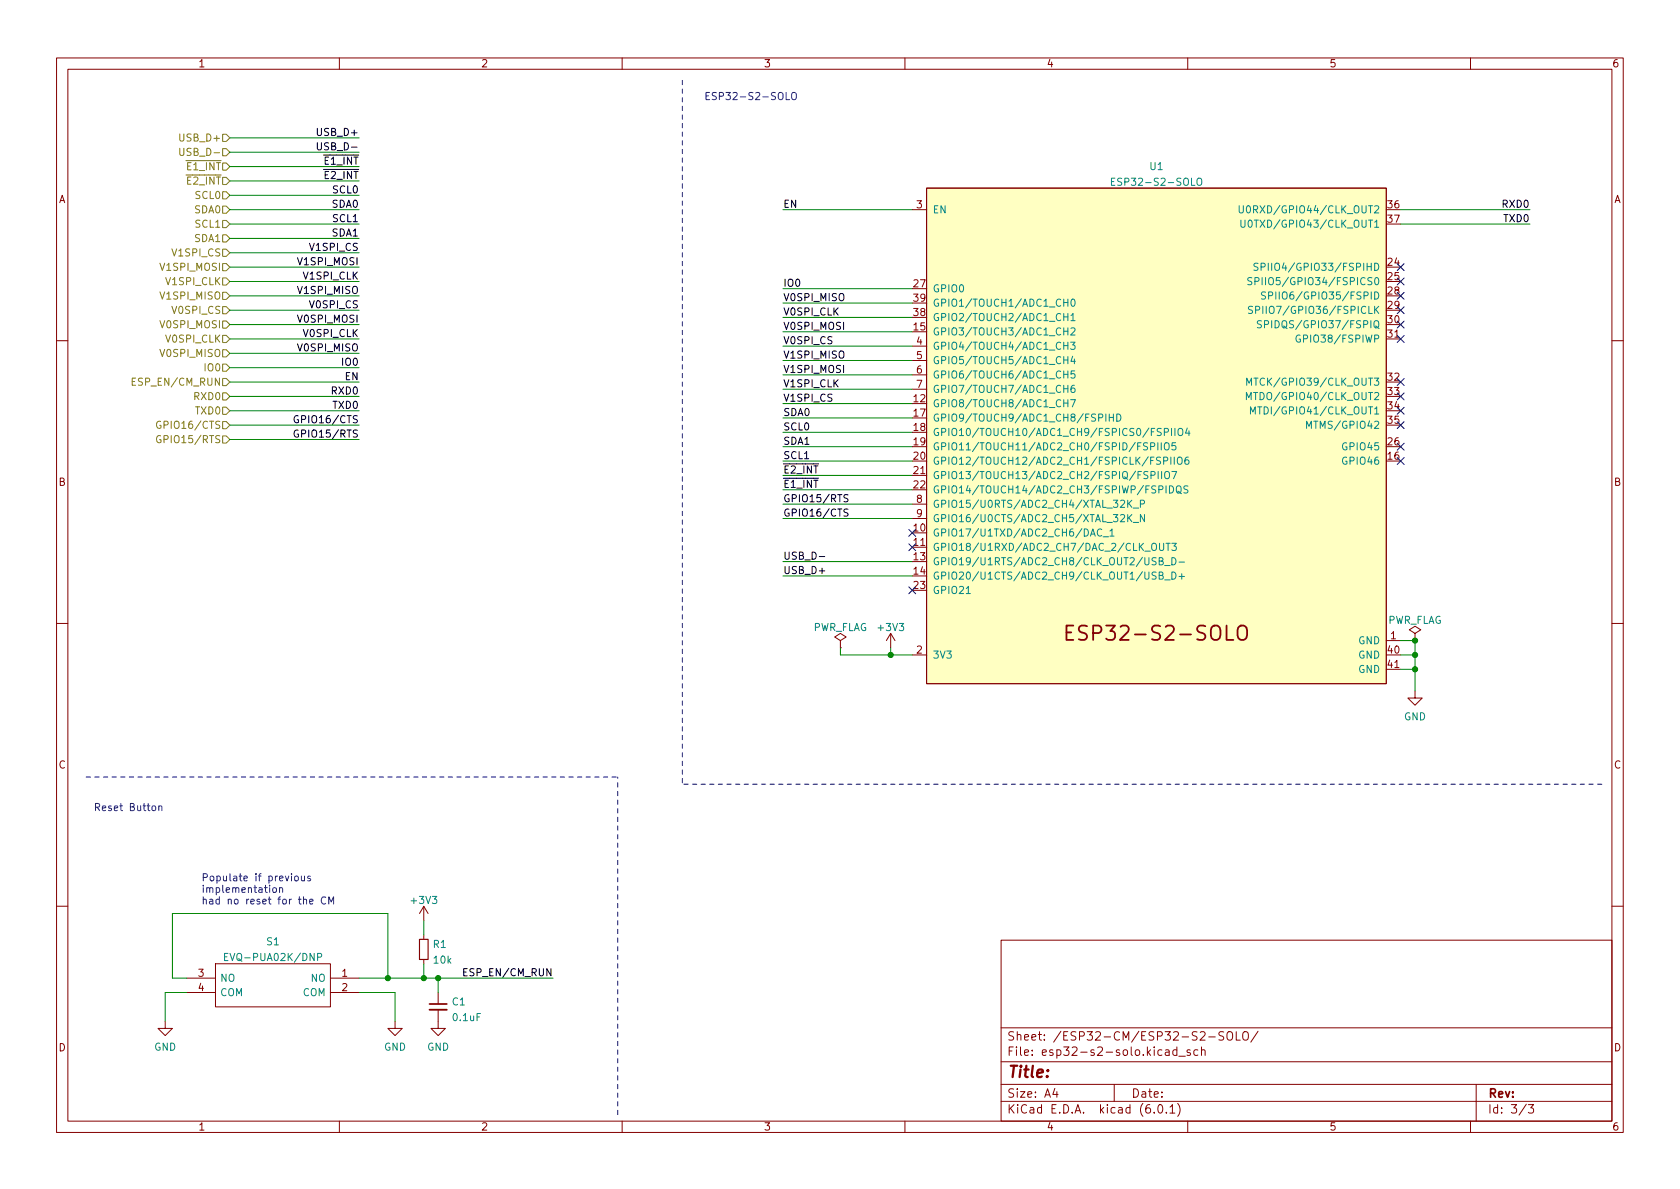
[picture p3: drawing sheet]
<svg xmlns="http://www.w3.org/2000/svg" width="297mm" height="210mm" viewBox="0 0 297 210" stroke-linecap="round" stroke-linejoin="round" font-family="sans-serif">
<g fill="none" stroke="#840000" stroke-width=".18">
<path d="M10 10.2h277v190.1h-277zM12 12.2h273v186.1h-273zM60 10.2v2M110 10.2v2M160 10.2v2M210 10.2v2M260 10.2v2M161.3 37.1h2.5M163.8 33.3h81.3v87.6h-81.3zM245.1 59.9h2.5M10 60.2h2M161.3 61.2h2.5"/>
<path d="M161.3 63.7h2.5M161.3 66.3h2.5M161.3 68.8h2.5M285 60.2h2M161.3 96.8h2.5M161.3 84.1h2.5M161.3 89.1h2.5M161.3 91.7h2.5M10 110.2h2M148.6 113.3l1-.7-1-.6-1 .6 1 .7v1.2M148.6 114.5h.1M157.5 112l-.8 1.3"/>
<path d="M157.5 112v2.5M157.5 112l.7 1.3M161.3 115.8h2.5M245.1 113.3h2.5M245.1 118.4h2.5M250.2 112l1-.6-1-.7-1 .7 1 .6v1.3M250.2 113.3h.1M285 110.2h2M250.2 122.2v1.2h1.3l-1.3 1.3-1.3-1.3h1.3M10 160.2h2M33 173h5.1M33 175.5h5.1"/>
<path d="M38.1 170.4h20.3v7.6h-20.3zM58.4 173h5.1M58.4 175.5h5.1M74.9 160.3l-.7 1.2M74.9 160.3v2.5M74.9 165.3v.8M74.9 169.7v.7M74.9 160.3l.8 1.2M77.5 178.6v3.3h1.2l-1.2 1.2-1.3-1.2h1.3M77.5 175.5v2M177 166.3h108v32h-108zM285 160.2h2"/>
<path d="M29.2 180.6v1.3h1.3l-1.3 1.2-1.3-1.2h1.3M60 198.3v2M69.8 180.6v1.3h1.3l-1.3 1.2-1.2-1.2h1.2M110 198.3v2M160 198.3v2M177 194.8h108M177 191.8h108M177 187.8h108M177 181.8h108M186.5 192.5l-.4 1h1M186.9 193v1M197 191.8v3"/>
<path d="M204.1 196.7v.1M204.9 195.4l.2-.1a.81 .81 0 0 1 .6 .7 .81 .81 0 0 1-.3 .8h-.2a.81 .81 0 0 1-.6-.6 .81 .81 0 0 1 .3-.8zM206.1 185.7h.5l.1 .9M206.2 196.7v.1M206.7 186l-.5 .1a.29 .29 0 0 0-.2 .2 .29 .29 0 0 0 .2 .3h.5M206.9 195.8l.4-.5v1.5M206.9 196.8h.8M208.1 185.7l-.5-.1-.2 .3v.4l.1 .3h.6M208.1 185.1v1.5M208.2 195.1a1.72 1.72 0 0 1 0 2.3M208.4 186.8h1.2M210 198.3v2"/>
<path d="M210.4 185.7l-.3-.1-.2 .2v.3l.5 .1v.4h-.5M211.8 185.7l-.4-.1-.3 .3v.4l.1 .3h.6M212.4 185.8l.2-.2 .4 .1 .1 .9M212.4 185.1v1.5M213.7 183.4h1.2M216.4 182.5l-.6-.1-.3 .3 .1 .4 .7 .3v.4l-.2 .1h-.6M217 182.6a.5 .5 0 0 1 .6-.2 .5 .5 0 0 1 .3 .5v.5a.5 .5 0 0 1-.5 .6 .5 .5 0 0 1-.5-.6zM218.6 182.4v1.5h.7M219.8 182.6a.5 .5 0 0 1 .6-.2 .5 .5 0 0 1 .3 .5v.5a.5 .5 0 0 1-.5 .6 .5 .5 0 0 1-.5-.6zM222.4 182.4l-1.3 1.9M260 198.3v2M261 191.8v6.5"/>
<path d="M269.9 195.3l-1.3 1.9M270.2 195.3h1l-.6 .6 .5 .1v.7l-.2 .1h-.5l-.2-.1"/>
</g>
<path d="M75.9 178.6h3.1" fill="none" stroke="#840000" stroke-width=".33"/>
<path d="M75.9 177.5h3.1" fill="none" stroke="#840000" stroke-width=".3"/>
<path d="M163.8 33.3h81.3v87.6h-81.3z" fill="#ffffc2" stroke="#ffffc2" stroke-width=".18"/>
<path d="M188.6 111.8h.8M189.8 110.6h-1.2v2.6h1.2M218.9 111a.85 .85 0 0 1 1-.4 .85 .85 0 0 1 .6 .9v.8a.85 .85 0 0 1-.9 .9 .85 .85 0 0 1-.8-.9z" fill="none" stroke="#840000" stroke-width=".32"/>
<g fill="none" stroke="#008484" stroke-width=".18">
<path d="M196.5 32.1h.4M197.1 31.5h-.6v1.3h.6M211.8 31.6l.1-.1a.43 .43 0 0 1 .6 .4v.5a.42 .42 0 0 1-.4 .4 .42 .42 0 0 1-.5-.4v-.5zM219.1 36.4v1l.2 .3 .4-.1 .1-.2v-1M219.4 38.9v1.1l.2 .2 .4-.1 .1-.1v-1.1M220.5 36.5l.2-.1a.68 .68 0 0 1 .4 .6 .68 .68 0 0 1-.4 .7l-.2-.2-.1-.3zM220.8 39l.2-.1a.68 .68 0 0 1 .4 .7 .68 .68 0 0 1-.4 .6l-.2-.1-.1-.4zM188.1 58.6h.7M188.1 55.4v1.3M188.1 56h.7M188.1 53.5h.7M188.8 52.9v1.3"/>
<path d="M188.8 55.4v1.3M188.8 58v1.2M189.4 58.1l.4-.1 .3 .3-.8 .9h.8M189.4 55.8l.3-.4v1.3M189.4 56.7h.7M189.5 53l.2-.1a.68 .68 0 0 1 .4 .6 .68 .68 0 0 1-.4 .7 .84 .84 0 0 1-.2-1.2zM221.3 49.1h-.4l-.2 .1v.4l.5 .2 .1 .3-.2 .3-.5-.1M221.5 54.2h-.5l-.2 .1v.3l.5 .3 .2 .3-.3 .2h-.5M221.9 49.7h.6l.1-.2-.1-.3-.6-.1v1.3M222 54.8h.6l.1-.2v-.3l-.7-.1v1.2M222.4 46.6l-.5-.1-.1 .2v.3l.5 .3 .1 .3-.2 .2h-.5M223 47.2l.6-.1 .1-.1-.1-.3-.6-.2v1.3"/>
<path d="M223 56.8l-.5-.1-.1 .1v.4l.5 .2 .1 .3-.2 .3-.5-.1M223.6 57.4l.6-.1 .1-.2-.1-.3-.6-.1v1.3M223.8 51.7l-.5-.1-.2 .1v.4l.5 .2 .2 .4-.3 .2-.5-.1M224.3 52.3l.6-.1 .1-.2v-.3l-.7-.1v1.3M229.9 59.3a.59 .59 0 0 0-.8 .6 .59 .59 0 0 0 .8 .6v-.5h-.2M188.1 71.3h.7M188.1 61.1h.7M188.1 63.7h.7M188.1 66.2h.7M188.1 68.7h.7M188.8 60.5v1.3M188.8 63.1v1.2"/>
<path d="M188.8 65.6v1.3M188.8 68.1v1.3M188.8 70.7v1.2M189.3 70.7h.8l-.5 1.2M189.3 60.5h.8l-.4 .5 .3 .1v.6l-.2 .1-.5-.1M189.7 63l-.3 .9h.7M190 68.1l-.4 .1a.85 .85 0 0 0 0 1.2l.4-.1 .1-.4-.3-.3h-.2l-.2 .3M190 63.5v.8M190 65.6h-.6v.6l.1-.1h.5l.1 .2-.1 .4-.2 .2-.4-.2M195.5 73.2v1.3M196.1 73.2v1.3M196.1 73.8h.8"/>
<path d="M196.9 73.2v1.3M197.5 73.2a.64 .64 0 0 1 .7 .6 .64 .64 0 0 1-.7 .7zM203.4 79l.7-.1 .1-.2-.1-.3-.7-.1v1.3M204.7 78.3v1.3M205.3 78.3v1.3M205.9 76.4h.6l.1-.2-.1-.3-.6-.1v1.2M205.9 78.5l.3-.2a.43 .43 0 0 1 .5 .4v.4a.42 .42 0 0 1-.4 .5 .42 .42 0 0 1-.4-.5zM207.1 75.8v1.2M207.7 75.8v1.2M207.9 78.3h-.6l-.1 .6 .2-.1h.4l.1 .2v.4l-.2 .2-.5-.2M208.5 75.8h.1a.43 .43 0 0 1 .5 .4v.4a.42 .42 0 0 1-.4 .4 .42 .42 0 0 1-.4-.4v-.4zM209.9 75.7l-.3 .9h.8"/>
<path d="M210.2 76.2v.8M220.4 70.7v-1.3l.4 .9 .4-.9v1.3M220.4 68.1v-1.2l.5 .9 .4-.9v1.2M221.1 73.2v-1.3l.4 .9 .4-.9v1.3M221.6 69.4h.8M221.7 66.9h.7M222.4 71.9h.7M231 75.8v-1.3l.4 .9 .5-.9v1.3M194.8 93.7a.6 .6 0 0 0-.8 .4 .6 .6 0 0 0 .6 .7l.2-.1M195 94.9h1M196.2 93.9l.4-.4v1.3M196.2 94.8h.8"/>
<path d="M199.4 88.5v1.2M199.4 91v1.3M199.6 89l.5 .7M199.6 91.5l.5 .8M200.1 88.5l-.7 .7M200.1 91l-.7 .7M200.4 89.8h.9M200.4 92.4h.9M201.6 89.1h.6l.2-.2-.1-.3-.7-.1v1.2M202.4 91v1.3l-.8-1.3v1.3M203.5 84h.6l.1-.2v-.3l-.7-.1v1.2M203.7 96.3l.2-.2a.43 .43 0 0 1 .6 .4v.4a.42 .42 0 0 1-.4 .5 .42 .42 0 0 1-.5-.5z"/>
<path d="M204.4 98.7l-.5-.1-.2 .1v.4l.6 .2 .1 .3-.2 .3-.5-.1M204.8 83.4v1.2M205 99.2h.5l.1-.2v-.3l-.6-.1v1.3h.4l.2-.1 .1-.3-.3-.3M205 96.1v1l.3 .2h.3l.1-.2v-1M205.4 83.4v1.2M205.7 81.5l.6-.1 .2-.1-.1-.3-.7-.2v1.3M206.1 83.4h.1a.43 .43 0 0 1 .6 .4v.4a.42 .42 0 0 1-.5 .5 .42 .42 0 0 1-.4-.5v-.4zM206.2 96.1h.7M206.2 85.9v1.3M206.5 96.1v1.2M206.8 85.9a.64 .64 0 0 1 .7 .6 .64 .64 0 0 1-.7 .7zM207 80.8v1.3"/>
<path d="M207.2 96.1h.8l-.4 .5 .3 .1v.5l-.2 .1-.5-.1M207.2 98.6a.64 .64 0 0 1 .7 .6 .64 .64 0 0 1-.7 .7zM207.2 83.4h.8l-.5 1.2M207.6 80.8v1.3M208.2 86l.1-.1a.43 .43 0 0 1 .5 .4v.5a.42 .42 0 0 1-.4 .4 .42 .42 0 0 1-.4-.4v-.5zM208.2 81l.3-.2a.43 .43 0 0 1 .5 .5v.4a.42 .42 0 0 1-.4 .4 .42 .42 0 0 1-.4-.4zM208.2 86.9l.7 .4M208.5 99.4h.9M210 86l-.4-.1-.2 .1v.4l.5 .2 .1 .3-.2 .3-.5-.1M210.1 80.8l-.4 .1a.86 .86 0 0 0 0 1.2l.5-.1v-.4l-.2-.3h-.3l-.2 .3M170.8 105h.8M205 101.8l.5-.1 .1-.2v-.2l-.6-.1v1.2h.4l.2-.1 .1-.3-.3-.2"/>
<path d="M205.9 100h1M205.9 102.5h1M207.2 101.2a.64 .64 0 0 1 .7 .6 .64 .64 0 0 1-.7 .6zM208.5 101.9h.9M208.9 101.5v.9M39.7 169.2h.4M40.3 168.6h-.6v1.3h.6M56.2 169.3l.6-.1 .1-.2-.1-.3-.6-.1v1.3"/>
</g>
<path d="M74.2 166.1h1.5v3.6h-1.5z" fill="none" stroke="#840000" stroke-width=".2"/>
<g fill="none" stroke="#848400" stroke-width=".18">
<path d="M31.8 26.2v1.1l.2 .2 .4-.1 .1-.1v-1.1M39.4 31.4h.6l.6 .6-.6 .6h-.6zM39.4 39h.6l.6 .6-.6 .7h-.6zM39.4 36.4h.6l.6 .7-.6 .6h-.6zM39.4 33.9h.6l.6 .6-.6 .7h-.6zM39.4 28.8h.6l.6 .7-.6 .6h-.6zM39.4 23.7h.6l.6 .7-.6 .6h-.6zM39.4 26.3h.6l.6 .6-.6 .7h-.6zM39.4 44.1h.6l.6 .6-.6 .6h-.6zM39.4 41.5h.6l.6 .7-.6 .6h-.6zM39.4 54.2h.6l.6 .7-.6 .6h-.6zM39.4 49.1h.6l.6 .7-.6 .6h-.6z"/>
<path d="M39.4 56.8h.6l.6 .6-.6 .6h-.6zM39.4 51.7h.6l.6 .6-.6 .7h-.6zM39.4 59.3h.6l.6 .6-.6 .7h-.6zM39.4 46.6h.6l.6 .6-.6 .7h-.6zM23.4 67.5h.4M24 66.9h-.6v1.2h.6M28.4 74.5a.59 .59 0 0 0-.7 .6 .59 .59 0 0 0 .7 .6l.1-.5h-.3M28.4 77.1a.59 .59 0 0 0-.7 .6 .59 .59 0 0 0 .7 .5l.1-.5h-.3M39.4 69.5h.6l.6 .6-.6 .6h-.6zM39.4 64.4h.6l.6 .6-.6 .7h-.6zM39.4 72h.6l.6 .6-.6 .7h-.6zM39.4 66.9h.6l.6 .7-.6 .6h-.6z"/>
<path d="M39.4 74.5h.6l.6 .7-.6 .6h-.6zM39.4 77.1h.6l.6 .6-.6 .7h-.6zM39.4 61.8h.6l.6 .7-.6 .6h-.6z"/>
</g>
<path d="M56.1 25.2v1.1l.2 .2h.3l.2-.2v-1.1M52.7 73.6a.59 .59 0 0 0-.7 .5 .59 .59 0 0 0 .7 .6l.1-.5h-.3M52.7 76.1a.59 .59 0 0 0-.7 .6 .59 .59 0 0 0 .7 .5l.1-.4h-.3M144.9 98.4h.9M149.9 87.5h-.4l-.3 .2 .1 .3 .6 .3v.3l-.2 .1h-.5M149.9 90.1l-.4-.1-.3 .3 .1 .3 .6 .2v.4l-.2 .1-.5-.1M82 171.9h.4M82.6 171.3h-.6v1.3h.6" fill="none" stroke="#000" stroke-width=".18"/>
<g fill="none" stroke="#0000c2" stroke-width=".18">
<path d="M139 16.3v1.3h.6M140 16.5l.3-.2a.43 .43 0 0 1 .5 .5v.4a.42 .42 0 0 1-.4 .4 .42 .42 0 0 1-.4-.4zM27 142.6l.3-.1 .2 .2v.4l-.2 .2h-.3l-.1-.2zM28.1 142.6l.2-.1 .3 .1v.7M28.1 142.5v.8M48.3 157h.3l.3 .2v.4l-.3 .2h-.3l-.1-.2zM49.4 157.1l.2-.1h.3l.1 .8M49.4 157v.8M52.2 155l.3-.1 .3 .3v.3l-.3 .3-.3-.1-.1-.2zM53.3 154.9l.1 .8 .3 .1 .1-.2M53.8 154.9v.9M54.7 159.4l.7-.1-.1-.2-.4-.1-.2 .2 .1 .6h.5"/>
<path d="M54.9 155l-.3-.1-.2 .2v.2l.5 .1v.3h-.5M57.6 158.7a.6 .6 0 0 0-.8 .4 .6 .6 0 0 0 .5 .8l.3-.2M58.1 159.9v-1.3l.5 .9 .4-.9v1.3"/>
</g>
<path d="M120.6 14.2v124.5M15.2 137.4h94M283.2 138.7h-162.6M109.2 197.1v-59.7" fill="none" stroke="#0000c2" stroke-width=".18" stroke-dasharray=".8 .8"/>
<g fill="none" stroke="#008400" stroke-width=".18">
<path d="M40.6 37.1h22.9M40.6 39.6h22.9M40.6 26.9h22.9M40.6 24.4h22.9M40.6 34.5h22.9M40.6 29.5h22.9M40.6 32h22.9M138.4 37.1h22.9M247.6 37.1h22.9M247.6 39.6h22.9M40.6 47.2h22.9M40.6 44.7h22.9"/>
<path d="M40.6 42.2h22.9M40.6 54.9h22.9M40.6 57.4h22.9M40.6 52.3h22.9M40.6 59.9h22.9M40.6 49.8h22.9M138.4 53.6h22.9M138.4 56.1h22.9M138.4 58.7h22.9M138.4 51h22.9M40.6 75.2h22.9M40.6 77.7h22.9"/>
<path d="M40.6 70.1h22.9M40.6 65h22.9M40.6 62.5h22.9M40.6 67.6h22.9M40.6 72.6h22.9M138.4 63.7h22.9M138.4 61.2h22.9M138.4 66.3h22.9M138.4 68.8h22.9M138.4 73.9h22.9M138.4 76.4h22.9M138.4 79h22.9"/>
<path d="M138.4 71.4h22.9M138.4 99.3h22.9M138.4 86.6h22.9M138.4 84.1h22.9M138.4 91.7h22.9M138.4 81.5h22.9M138.4 89.1h22.9M138.4 101.8h22.9M148.6 114.5v1.3h12.7M157.5 114.5v1.3M247.6 113.3h2.6v8.9M247.6 115.8h2.6"/>
<path d="M247.6 118.4h2.6M33 175.5h-3.8v5.1M33 173h-2.5v-11.5h38.1v11.5M63.5 175.5h6.3v5.1M63.5 173h34.3M74.9 162.8v2.5M74.9 170.4v2.6M77.5 173v2.5"/>
</g>
<g fill="none" stroke="#000084" stroke-width=".18">
<path d="M247 59.3l1.3 1.2M247 46.6l1.3 1.2M247 49.2l1.3 1.2M247 51.7l1.3 1.2M247 54.2l1.3 1.3M247 56.8l1.3 1.2M248.3 59.3l-1.3 1.2M248.3 46.6l-1.3 1.2M248.3 49.2l-1.3 1.2M248.3 51.7l-1.3 1.2M248.3 54.2l-1.3 1.3M248.3 56.8l-1.3 1.2"/>
<path d="M247 66.9l1.3 1.3M247 69.5l1.3 1.2M247 72l1.3 1.2M247 74.6l1.3 1.2M247 78.4l1.3 1.2M248.3 66.9l-1.3 1.3M248.3 69.5l-1.3 1.2M248.3 72l-1.3 1.2M248.3 74.6l-1.3 1.2M248.3 78.4l-1.3 1.2M160.7 93.6l1.2 1.2M160.7 96.2l1.2 1.2"/>
<path d="M161.9 93.6l-1.2 1.2M161.9 96.2l-1.2 1.2M247 80.9l1.3 1.2M248.3 80.9l-1.3 1.2M160.7 103.8l1.2 1.2M161.9 103.8l-1.2 1.2"/>
</g>
<g fill="#008400" stroke="#008400" stroke-width=".18">
<circle cx="250.2" cy="118.4" r=".46"/>
<circle cx="250.2" cy="115.8" r=".46"/>
<circle cx="250.2" cy="113.3" r=".46"/>
<circle cx="68.6" cy="173" r=".46"/>
<circle cx="74.9" cy="173" r=".46"/>
<circle cx="77.5" cy="173" r=".46"/>
<circle cx="157.5" cy="115.8" r=".46"/>
</g>
<text font-size="3.5" fill="#840000" x="190.6" y="113.3">ESP32-S2-SOLO</text>
<text font-size="2.8" fill="#840000" x="178" y="190.6">Title:</text>
<g font-size="2.1" fill="#840000">
<text x="178" y="184">Sheet: /ESP32-CM/ESP32-S2-SOLO/</text>
<text x="178" y="186.7">File: esp32-s2-solo.kicad_sch</text>
<text x="178" y="196.9">KiCad E.D.A. kicad (6.0.1)</text>
<text x="178" y="194.1">Size: A4</text>
<text x="200" y="194.1">Date:</text>
<text x="263" y="194.1">Rev:</text>
<text x="263" y="196.9">Id: 3/3</text>
</g>
<g font-size="1.8" fill="#840000">
<text x="35" y="11.9">1</text>
<text x="85" y="11.9">2</text>
<text x="135" y="11.9">3</text>
<text x="185" y="11.9">4</text>
<text x="235" y="11.9">5</text>
<text x="285" y="11.9">6</text>
<text x="10.3" y="35.9">A</text>
<text x="285.3" y="35.9">A</text>
<text x="162.1" y="36.8">3</text>
<text x="245.4" y="36.8">36</text>
<text x="245.4" y="39.4">37</text>
<text x="245.4" y="47">24</text>
<text x="161.6" y="50.8">27</text>
<text x="161.6" y="53.3">39</text>
<text x="245.4" y="49.5">25</text>
<text x="245.4" y="52.1">28</text>
<text x="161.6" y="58.4">15</text>
<text x="161.6" y="55.9">38</text>
<text x="245.4" y="54.6">29</text>
<text x="245.4" y="57.1">30</text>
<text x="245.4" y="59.7">31</text>
<text x="162.1" y="61">4</text>
<text x="162.1" y="63.5">5</text>
<text x="161.6" y="71.1">12</text>
<text x="162.1" y="66">6</text>
<text x="162.1" y="68.6">7</text>
<text x="245.4" y="67.3">32</text>
<text x="245.4" y="69.8">33</text>
<text x="161.6" y="73.7">17</text>
<text x="161.6" y="76.2">18</text>
<text x="245.4" y="72.4">34</text>
<text x="245.4" y="74.9">35</text>
<text x="161.6" y="78.7">19</text>
<text x="161.6" y="81.3">20</text>
<text x="161.6" y="83.8">21</text>
<text x="245.4" y="81.3">16</text>
<text x="245.4" y="78.7">26</text>
<text x="10.3" y="85.9">B</text>
<text x="161.6" y="86.4">22</text>
<text x="162.1" y="88.9">8</text>
<text x="285.3" y="85.9">B</text>
<text x="161.6" y="94">10</text>
<text x="162.1" y="91.4">9</text>
<text x="161.6" y="96.5">11</text>
<text x="161.6" y="99.1">13</text>
<text x="161.6" y="101.6">14</text>
<text x="161.6" y="104.1">23</text>
<text x="245.9" y="113">1</text>
<text x="162.1" y="115.6">2</text>
<text x="245.4" y="115.6">40</text>
<text x="245.4" y="118.1">41</text>
<text x="10.3" y="135.9">C</text>
<text x="285.3" y="135.9">C</text>
<text x="35.1" y="172.7">3</text>
<text x="60.5" y="172.7">1</text>
<text x="35.1" y="175.3">4</text>
<text x="60.5" y="175.3">2</text>
<text x="10.3" y="185.9">D</text>
<text x="285.3" y="185.9">D</text>
<text x="35" y="199.9">1</text>
<text x="85" y="199.9">2</text>
<text x="135" y="199.9">3</text>
<text x="185" y="199.9">4</text>
<text x="235" y="199.9">5</text>
<text x="285" y="199.9">6</text>
</g>
<g font-size="1.8" fill="#0000c2">
<text x="124.5" y="17.7">ESP32-S2-SOLO</text>
<text x="16.5" y="143.4">Reset Button</text>
<text x="35.6" y="155.8">Populate if previous</text>
<text x="35.6" y="157.9">implementation</text>
<text x="35.6" y="159.9">had no reset for the CM</text>
</g>
<g font-size="1.8" fill="#848400">
<text x="32.2" y="25">USB_D+</text>
<text x="32.6" y="27.6">USB_D-</text>
<text x="31.8" y="32.6">~{E2_INT}</text>
<text x="31.8" y="30.1">~{E1_INT}</text>
<text x="34.7" y="35.2">SCL0</text>
<text x="34.5" y="37.7">SDA0</text>
<text x="34.7" y="40.3">SCL1</text>
<text x="28.7" y="47.9">V1SPI_MOSI</text>
<text x="30.7" y="45.3">V1SPI_CS</text>
<text x="34.5" y="42.8">SDA1</text>
<text x="28.7" y="53">V1SPI_MISO</text>
<text x="29.5" y="50.4">V1SPI_CLK</text>
<text x="28.7" y="58">V0SPI_MOSI</text>
<text x="30.7" y="55.5">V0SPI_CS</text>
<text x="28.7" y="63.1">V0SPI_MISO</text>
<text x="29.5" y="60.6">V0SPI_CLK</text>
<text x="36.3" y="65.7">IO0</text>
<text x="24.1" y="68.2">ESP_EN/CM_RUN</text>
<text x="34.5" y="70.7">RXD0</text>
<text x="28.8" y="75.8">GPIO16/CTS</text>
<text x="34.7" y="73.3">TXD0</text>
<text x="28.8" y="78.4">GPIO15/RTS</text>
</g>
<g font-size="1.8">
<text x="56.1" y="29.1">~{E1_INT}</text>
<text x="56.5" y="24">USB_D+</text>
<text x="56.9" y="26.6">USB_D-</text>
<text x="56.1" y="31.6">~{E2_INT}</text>
<text x="59" y="34.2">SCL0</text>
<text x="58.8" y="41.8">SDA1</text>
<text x="58.8" y="36.7">SDA0</text>
<text x="59" y="39.3">SCL1</text>
<text x="138.4" y="36.7">EN</text>
<text x="265.8" y="36.7">RXD0</text>
<text x="266" y="39.3">TXD0</text>
<text x="53" y="46.9">V1SPI_MOSI</text>
<text x="55" y="44.3">V1SPI_CS</text>
<text x="53" y="52">V1SPI_MISO</text>
<text x="53.9" y="49.4">V1SPI_CLK</text>
<text x="138.4" y="50.7">IO0</text>
<text x="138.4" y="53.2">V0SPI_MISO</text>
<text x="53" y="57">V0SPI_MOSI</text>
<text x="53.9" y="59.6">V0SPI_CLK</text>
<text x="55" y="54.5">V0SPI_CS</text>
<text x="138.4" y="55.8">V0SPI_CLK</text>
<text x="138.4" y="58.3">V0SPI_MOSI</text>
<text x="53" y="62.1">V0SPI_MISO</text>
<text x="60.6" y="64.7">IO0</text>
<text x="138.4" y="63.4">V1SPI_MISO</text>
<text x="138.4" y="65.9">V1SPI_MOSI</text>
<text x="138.4" y="60.9">V0SPI_CS</text>
<text x="58.8" y="69.7">RXD0</text>
<text x="61" y="67.2">EN</text>
<text x="138.4" y="71">V1SPI_CS</text>
<text x="138.4" y="68.5">V1SPI_CLK</text>
<text x="53.1" y="74.8">GPIO16/CTS</text>
<text x="53.1" y="77.4">GPIO15/RTS</text>
<text x="59" y="72.3">TXD0</text>
<text x="138.4" y="73.6">SDA0</text>
<text x="138.4" y="76.1">SCL0</text>
<text x="138.4" y="81.2">SCL1</text>
<text x="138.4" y="78.6">SDA1</text>
<text x="138.4" y="83.7">~{E2_INT}</text>
<text x="138.4" y="88.8">GPIO15/RTS</text>
<text x="138.4" y="86.3">~{E1_INT}</text>
<text x="138.4" y="91.3">GPIO16/CTS</text>
<text x="138.4" y="99">USB_D-</text>
<text x="138.4" y="101.5">USB_D+</text>
<text x="82.8" y="172.6">ESP_EN/CM_RUN</text>
</g>
<g font-size="1.8" fill="#008484">
<text x="197.5" y="32.8">ESP32-S2-SOLO</text>
<text x="203.3" y="30.1">U1</text>
<text x="164.8" y="37.7">EN</text>
<text x="221.4" y="37.7">U0RXD/GPIO44/CLK_OUT2</text>
<text x="221.6" y="40.3">U0TXD/GPIO43/CLK_OUT1</text>
<text x="224.5" y="47.9">SPIIO4/GPIO33/FSPIHD</text>
<text x="164.8" y="51.7">GPIO0</text>
<text x="223.6" y="50.4">SPIIO5/GPIO34/FSPICS0</text>
<text x="225.8" y="53">SPIIO6/GPIO35/FSPID</text>
<text x="164.8" y="59.3">GPIO3/TOUCH3/ADC1_CH2</text>
<text x="164.8" y="56.8">GPIO2/TOUCH2/ADC1_CH1</text>
<text x="164.8" y="54.2">GPIO1/TOUCH1/ADC1_CH0</text>
<text x="223.5" y="55.5">SPIIO7/GPIO36/FSPICLK</text>
<text x="224.7" y="58">SPIDQS/GPIO37/FSPIQ</text>
<text x="164.8" y="61.8">GPIO4/TOUCH4/ADC1_CH3</text>
<text x="164.8" y="64.4">GPIO5/TOUCH5/ADC1_CH4</text>
<text x="230.4" y="60.6">GPIO38/FSPIWP</text>
<text x="164.8" y="66.9">GPIO6/TOUCH6/ADC1_CH5</text>
<text x="164.8" y="69.5">GPIO7/TOUCH7/ADC1_CH6</text>
<text x="222.2" y="70.7">MTDO/GPIO40/CLK_OUT2</text>
<text x="222.3" y="68.2">MTCK/GPIO39/CLK_OUT3</text>
<text x="164.8" y="72">GPIO8/TOUCH8/ADC1_CH7</text>
<text x="164.8" y="74.5">GPIO9/TOUCH9/ADC1_CH8/FSPIHD</text>
<text x="164.8" y="77.1">GPIO10/TOUCH10/ADC1_CH9/FSPICS0/FSPIIO4</text>
<text x="223.1" y="73.3">MTDI/GPIO41/CLK_OUT1</text>
<text x="232" y="75.8">MTMS/GPIO42</text>
<text x="164.8" y="79.6">GPIO11/TOUCH11/ADC2_CH0/FSPID/FSPIIO5</text>
<text x="164.8" y="82.2">GPIO12/TOUCH12/ADC2_CH1/FSPICLK/FSPIIO6</text>
<text x="237.7" y="82.2">GPIO46</text>
<text x="237.7" y="79.6">GPIO45</text>
<text x="164.8" y="84.7">GPIO13/TOUCH13/ADC2_CH2/FSPIQ/FSPIIO7</text>
<text x="164.8" y="87.2">GPIO14/TOUCH14/ADC2_CH3/FSPIWP/FSPIDQS</text>
<text x="164.8" y="89.8">GPIO15/U0RTS/ADC2_CH4/XTAL_32K_P</text>
<text x="164.8" y="94.9">GPIO17/U1TXD/ADC2_CH6/DAC_1</text>
<text x="164.8" y="92.3">GPIO16/U0CTS/ADC2_CH5/XTAL_32K_N</text>
<text x="164.8" y="97.4">GPIO18/U1RXD/ADC2_CH7/DAC_2/CLK_OUT3</text>
<text x="164.8" y="99.9">GPIO19/U1RTS/ADC2_CH8/CLK_OUT2/USB_D-</text>
<text x="164.8" y="102.5">GPIO20/U1CTS/ADC2_CH9/CLK_OUT1/USB_D+</text>
<text x="164.8" y="105">GPIO21</text>
<text x="143.6" y="111.6">PWR_FLAG</text>
<text x="155.4" y="111.6">+3V3</text>
<text x="240.2" y="113.9">GND</text>
<text x="245.2" y="110.3">PWR_FLAG</text>
<text x="164.8" y="116.5">3V3</text>
<text x="240.2" y="116.5">GND</text>
<text x="240.2" y="119">GND</text>
<text x="248.2" y="127.4">GND</text>
<text x="72.8" y="159.8">+3V3</text>
<text x="47.2" y="167.1">S1</text>
<text x="76.6" y="167.6">R1</text>
<text x="38.9" y="173.6">NO</text>
<text x="40.5" y="169.9">EVQ-PUA02K/DNP</text>
<text x="55" y="173.6">NO</text>
<text x="76.8" y="170.4">10k</text>
<text x="38.9" y="176.1">COM</text>
<text x="53.5" y="176.1">COM</text>
<text x="80" y="177.8">C1</text>
<text x="27.2" y="185.8">GND</text>
<text x="67.9" y="185.8">GND</text>
<text x="75.5" y="185.8">GND</text>
<text x="80.2" y="180.6">0.1uF</text>
</g>
</svg>
